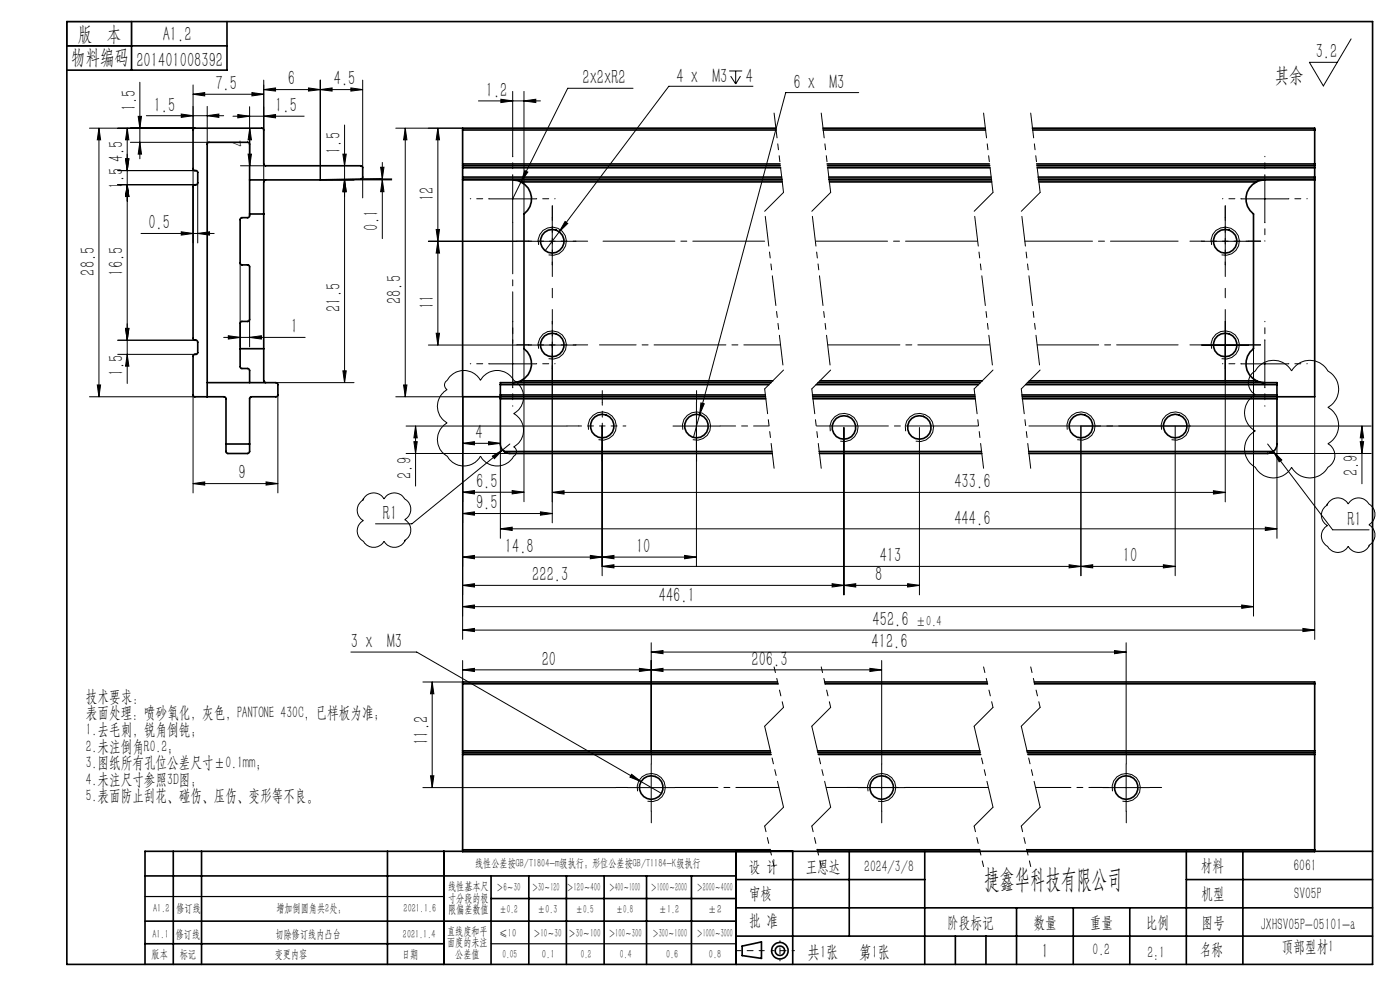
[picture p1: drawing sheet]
<svg xmlns="http://www.w3.org/2000/svg" width="297mm" height="210mm" viewBox="0 0 297 210" stroke-linecap="round" stroke-linejoin="round" font-family="sans-serif">
<g fill="none" stroke="#000" stroke-width=".21">
<path d="M29.7 17.5v16.2M41 20l2.4-.4v.7zM41 18v9.6M41 20h15M53.4 19.6l2.6 .4-2.6 .3zM56 19l2.5-.3v.6zM56 17v21.6M56 19h20.9M65.4 18.7l2.5 .3-2.5 .3zM67.9 19l2.5-.3v.6zM67.9 17v21.2h15.2M74.4 18.7l2.5 .3-2.5 .3z"/>
<path d="M76.9 17v18.6M108.8 19.4v13.8M111.2 19.4v26M134.3 18.7h-13.9l-9.9 19.9M154.7 15.1h2.7M155 16.1l1.1 1.7M156.1 15.1v2.7M157.1 16.1l-1 1.7M159.7 18.3h-17.8l-23.3 30.9M182.2 19.6h-15.5l-18.3 68.4M286.6 8.2l-5.9 10-2.9-5h5.9M19 27.2h22.3"/>
<path d="M21 27.2v57M21 27.2l.3 2.5h-.7zM25 36.2h16.3M25 39.2h16.3M26.6 33.7h.7l-.3 2.5zM27 27.2v54.1M27 27.2l.3 2.5h-.7zM27 39.2l.3 2.5h-.7zM27.7 30.2h16.6M29.3 24.7h.7l-.3 2.5zM29.7 30.2l.3 2.5h-.7zM31 24.5h16.4"/>
<path d="M38.5 24.2l2.5 .3-2.5 .4zM41 35.8v15.7M41.9 38.8v12.7M44 24.5l2.4-.3v.7zM44 22.6v8M49.4 24.7h15.1M50.4 24.3l2.6 .4-2.6 .3zM51 35.2h5.3M52.6 32.7h.7l-.3 2.5zM53 22.6v8M53 27.2v8M53 27.2l.3 2.5h-.7z"/>
<path d="M56 24.7l2.5-.4v.7zM72.7 32.7h.7l-.3 2.5zM73.1 38.2l.3 2.5h-.7zM73.1 26.5v54.7M76.9 37.6v4.4M76.9 38h6.2M80.8 35.5h.7l-.4 2.5zM80.9 37.9l-4.3 .1M81.1 38.2l.4 2.5h-.7zM81.1 34.5v16.1M84 27.2h14.1M86 27.2l.3 2.5h-.7z"/>
<path d="M86 27.2v57M92.9 27.2l.3 2.5h-.7zM92.9 27.2v46M101.5 21.4h13.2M106.3 21.1l2.5 .3-2.5 .4zM108.8 37.2v10M110.5 38.6l-1.7 3.6M111.2 21.4l2.5-.3v.7zM111.3 36.2l.7 .3-1.5 2.1zM268.3 37.2v10M29.9 49.5h15.5M38.5 49.2l2.5 .3-2.5 .4z"/>
<path d="M41.9 49.5l2.6-.3v.7zM50.9 55.8v17.8M90.9 51.2h18.7M92.5 48.7h.7l-.3 2.5zM92.9 51.2l.3 2.5h-.7zM103.8 42.2h9.9M112.1 51.2h10.1M114.3 52a2.99 2.99 0 0 1 2.6-3.8 2.99 2.99 0 0 1 3.2 3.2 2.99 2.99 0 0 1-3.7 2.7M117.2 46.2v10M118.6 49.2l-3 4M119.9 47l.5 .4-1.8 1.8zM254.9 51.2h10"/>
<path d="M257 52a2.99 2.99 0 0 1 2.7-3.8 2.99 2.99 0 0 1 3.2 3.2 2.99 2.99 0 0 1-3.7 2.7M259.9 46.2v10M263.3 42.2h10M25 75.2h16.3M25 72.2h16.3M26.6 69.7h.7l-.3 2.5zM27 75.2l.3 2.5h-.7zM47.4 71.6h17.3M48.4 71.2l2.5 .4-2.5 .3zM53 71.6l2.5-.4v.7zM53 67.8v5.8M72.7 78.7h.7l-.3 2.5z"/>
<path d="M90.9 73.2h18.7M92.5 70.7h.7l-.3 2.5zM95.6 79.8a4 4 0 0 1 6.3 .9 4 4 0 0 1 7.1 0 4 4 0 0 1 0 7 4 4 0 0 1 0 7.1 1.11 1.11 0 0 1 0 2 4 4 0 0 1-7.1 0 4 4 0 0 1-7 0 4 4 0 0 1 0-7.1 4 4 0 0 1 0-7.1h-.1a1.14 1.14 0 0 1 .1-1.9zM103.8 77.2h9.9M108.8 72.2v10M111.2 74v32.4M112.1 73.2h10.1M114.3 74a3 3 0 0 1 2.6-3.8 3 3 0 0 1 3.3 3.2 3 3 0 0 1-3.8 2.7M117.2 68.2v42.7M254.9 73.2h10M257 74a3 3 0 0 1 2.7-3.8 3 3 0 0 1 3.2 3.2 3 3 0 0 1-3.7 2.7M259.9 68.2v38.3"/>
<path d="M263.3 77.2h10M265.9 74v56.7M266.8 78a4.4 4.4 0 0 1 7.2 .7 4.4 4.4 0 0 1 7.7 0 4.4 4.4 0 0 1 0 7.7 4.4 4.4 0 0 1 0 7.7 2.85 2.85 0 0 1 0 5 4.4 4.4 0 0 1-7.7 0 4.4 4.4 0 0 1-7.7 0 4.4 4.4 0 0 1 0-7.7 4.4 4.4 0 0 1 0-7.7 2.86 2.86 0 0 1 0-5zM268.3 72.2v10M19 84.2h22.3M20.6 81.7h.7l-.3 2.5zM41 83.8v20.8M58.5 81.2h16.6M58.9 83.8v20.8M84 84.2h14.1v51.4M85.6 81.7h.7l-.3 2.5zM86.1 90.4h34.2"/>
<path d="M86.1 96.2h22.1M87.8 93.7h.7l-.3 2.5zM88.2 90.4l.3 2.5h-.7zM88.2 90.4v12.7M98.1 94l2.5-.3v.7zM98.1 94h8.1M103.6 93.7l2.6 .3-2.6 .4zM104.5 96.8l2.1-1.3-1.7 1.8zM106.2 94.2v20M106.6 95.5l-19.2 15.6h-7.7M108.2 94.2l-1.6 1.3M124.8 91.1a2.99 2.99 0 0 1 2.7-3.7 2.99 2.99 0 0 1 3.2 3.2 2.99 2.99 0 0 1-3.7 2.7"/>
<path d="M127.7 90.4v31.7M142.8 90.4h10M144.9 91.1a2.99 2.99 0 0 1 2.6-3.7 2.99 2.99 0 0 1 3.2 3.2 2.99 2.99 0 0 1-3.7 2.7M147.7 85.4v34.8M148.4 88l-1.3 4.8M148.7 85.5l.7 .1-1 2.4zM176.1 91.5a3 3 0 0 1 2.7-3.8 3 3 0 0 1 3.2 3.2 3 3 0 0 1-3.7 2.7M179 90.7v35.5M192.1 91.5a3 3 0 0 1 2.6-3.8 3 3 0 0 1 3.3 3.2 3 3 0 0 1-3.7 2.7M195.1 90.7v35.5M226.4 91.1a2.99 2.99 0 0 1 2.6-3.7 2.99 2.99 0 0 1 3.3 3.2 2.99 2.99 0 0 1-3.8 2.7M246.4 91.1a2.99 2.99 0 0 1 2.6-3.7 2.99 2.99 0 0 1 3.3 3.2 2.99 2.99 0 0 1-3.8 2.7"/>
<path d="M249.3 90.4v31.7M268.9 96.2h22M268.9 94.2l1.2 1.6M270.1 95.8l1.8 1.8-.5 .4zM270.1 95.8l12.6 16.6h7.7M270.9 94.2v20M278.9 84.2v51.4M288.6 93.7h.7l-.4 2.5zM288.9 90.4v12.2M288.9 90.4l.4 2.5h-.7zM290.9 90.4h-61.6v31.7M41 102.6l2.4-.4v.7z"/>
<path d="M41 102.6h17.9M56.4 102.2l2.5 .4-2.5 .3zM77.3 105.5a2.49 2.49 0 0 1 4.2 .4 2.62 2.62 0 0 1 4.5 .1 2.52 2.52 0 0 1-.1 4.2 2.55 2.55 0 0 1 0 4.4 2.47 2.47 0 0 1-2.2 1.5 2.47 2.47 0 0 1-2.2-1.3 2.51 2.51 0 0 1-4.4 0 2.51 2.51 0 0 1 0-4.4 2.48 2.48 0 0 1 0-4.4l-.1-.1zM98.1 108.9l2.5-.3v.7zM98.1 104.4l2.5-.3v.7zM98.1 118.2l2.5-.4v.7zM98.1 108.9h19.1M98.1 104.4h13.1M98.1 118.2h49.6M106.2 112.2l2.5-.4v.7zM106.2 112.2h164.7M108.7 104.1l2.5 .3-2.5 .4z"/>
<path d="M114.7 108.6l2.5 .3-2.5 .4zM117.2 104.4l2.5-.3v.7zM117.2 104.4h142.7M125.2 117.8l2.5 .4-2.5 .3zM127.7 118.2l2.5-.4v.7zM145.2 117.8l2.5 .4-2.5 .3zM226.8 119.8l2.5 .3-2.5 .4zM246.8 119.8l2.5 .3-2.5 .4zM257.4 104.1l2.5 .3-2.5 .4zM268.4 111.8l2.5 .4-2.5 .3zM281.9 106.5a2.49 2.49 0 0 1 4.1 .4 2.62 2.62 0 0 1 4.6 .1 2.52 2.52 0 0 1-.2 4.3 2.55 2.55 0 0 1 0 4.4 2.44 2.44 0 0 1-2.1 1.5 2.44 2.44 0 0 1-2.3-1.3 2.48 2.48 0 0 1-4.4 0 2.48 2.48 0 0 1 0-4.4 2.51 2.51 0 0 1 0-4.4zM74.4 138.3h14l51.9 30"/>
<path d="M98.1 124.2l2.5-.4v.7zM98.1 128.7l2.5-.4v.7zM98.1 124.2h97M98.1 128.7h167.8M98.1 133.7l2.5-.4v.7zM98.1 133.7h180.8M127.7 120.1l2.5-.3v.7zM127.7 120.1h121.6M138.1 138.3l2.6-.3v.7zM138.1 136.3v23.3M138.1 138.3h100.8M176.5 123.8l2.5 .4-2.5 .3z"/>
<path d="M179 124.2l2.5-.4v.7zM192.5 123.8l2.6 .4-2.6 .3zM229.3 120.1l2.5-.3v.7zM236.4 138l2.5 .3-2.5 .4zM238.9 136.3v23.3M263.4 128.3l2.5 .4-2.5 .3zM276.4 133.3l2.5 .4-2.5 .3zM89.7 144.7h8.4M91.7 144.7l.3 2.5h-.7zM91.7 144.7v22.4M98.1 142.1l2.5-.3v.6zM98.1 140.1v19.2"/>
<path d="M98.1 142.1h88.9M135.6 141.8l2.5 .3-2.5 .3zM138.1 142.1l2.6-.3v.6zM184.5 141.8l2.5 .3-2.5 .3zM187 140.1v19.5M89.7 167.1h41M91.3 164.6h.7l-.3 2.5zM133.1 167.1h10.1M134 164.2l2 1.6-2.4-1zM135.3 167.8a2.99 2.99 0 0 1 2.6-3.7 2.99 2.99 0 0 1 3.2 3.2 2.99 2.99 0 0 1-3.7 2.7M138.1 162.1v10M182 167.1h10.1"/>
<path d="M184.1 167.8a2.99 2.99 0 0 1 2.7-3.7 2.99 2.99 0 0 1 3.2 3.2 2.99 2.99 0 0 1-3.7 2.7M187 162.1v10M233.9 167.1h10M236 167.8a3 3 0 0 1 2.6-3.7 3 3 0 0 1 3.3 3.2 3 3 0 0 1-3.8 2.7M238.9 162.1v10"/>
</g>
<g fill="none" stroke="#000" stroke-width=".35">
<path d="M14.2 4.6h277v200h-277zM14.2 9.7h34M27.9 4.6v10.3M48.2 4.6v10.3h-34M53 38.2h14.9l8.7-.2 .3-.3v-2.2l-.3-.3h-20.4l-.2-.4v-7.2l-.3-.4h-14.5l-.2 .2v8.5l.3 .3 .5 .1 .1 .2v2.4l-.1 .2-.5 .1-.3 .2v32.5l.3 .3h.5l.1 .3v2.4l-.1 .2-.5 .1-.3 .2v8.5l.3 .3h6.3l.3 .1v9.9M53 38.2v-7.6l-.2-.3-8.5-.1-.3 .2v53.8M53 38.2v7.2M56.3 38.2l-.2 .1-.1 .3v6.8M98.1 35.2v.4M98.1 37.6v.4M98.1 34.8v.4M98.1 38v46.2h64.3"/>
<path d="M98.1 35.2h67.4M98.1 38.2h67.8M98.1 35.6h67.5M98.1 37.6h67.7M98.1 38h67.8M98.1 34.8h67.4M98.1 27.6h66.5M98.1 27.6v7.2M98.1 35.6v2M108.8 38.2l1 .1 .7 .3M110.5 38.6a4 4 0 0 1 .7 6.8v28.6a4 4 0 0 1-.7 6.8M110.5 38.6h55.4"/>
<path d="M164.6 27.2h-66.5v.4M174.6 27.2h34.4M174.6 27.6h34.5M175.5 34.8h34.4M175.5 35.2h34.5M175.6 35.6h34.4M175.8 37.6h34.5M175.9 38h34.4M175.9 38.2h34.4M175.9 38.6h34.5M219 27.2h59.9v.4M219.1 27.6h59.8"/>
<path d="M219.9 34.8h59M220 35.2h58.9M220 35.6h58.9M220.2 37.6h58.7M220.3 38.2h58.6M220.3 38h58.6M220.4 38.6h46.2M266.6 38.6a4 4 0 0 0-.7 6.8v28.6a4 4 0 0 0 .7 6.8M268.3 38.2l-1.7 .4M278.9 35.2v.4M278.9 37.6v.4M278.9 34.8v.4"/>
<path d="M278.9 38v46.2h-62M278.9 27.6v7.2M278.9 35.6v2M53 45.4l-.2 .7-1.5 .1-.4 .3v9.4l.4 .3h1.3l.4 .4v11.2l-.4 .4h-1.3l-.4 .3v5.5M53 45.4h3M56 45.4v28.6M50.9 74l.1 3.9 .3 .3h1.2l.4 .1 .1 2.9M50.9 74h5.1M56 74v6.8l.3 .4M44 81.2h14.5l.4 .1v2.5l-.1 .3-5.5 .1-.3 .3v9.7M47.9 94.2v1.6l.3 .4h4.3a1.17 1.17 0 0 0 .5-1.3v-.7M47.9 94.2h5.1"/>
<path d="M106.2 83.8v.8M106.2 84.6v9.6a1.97 1.97 0 0 0 .8 1.6M106.2 83.8h56.1M106.2 81.6h56.9M106.2 84.6h56.3M106.2 81.6v2.2M107 95.8l1.1 .4h55.7M107 95.8h56.8M110.5 80.8l-1.7 .4M110.5 80.8h53.4M163.5 81.2h-57.3v.4M172.4 83.8h34.4"/>
<path d="M172.4 84.2h34.4M172.4 84.6h34.5M173.1 81.6h34.5M173.5 81.2h34.5M173.8 95.8h34.4M173.8 96.2h34.5M174 80.8h34.4M216.8 83.8h54.1M216.9 84.6h54M217.6 81.6h53.3M218 81.2h52.9v.4M218.2 95.8h51.9"/>
<path d="M218.4 80.8h48.2M266.6 80.8l1.7 .4M270.1 95.8l-1.2 .4h-50.6M270.9 83.8v.8M270.9 84.6v9.6a2.08 2.08 0 0 1-.8 1.6M270.9 81.6v2.2M98.1 159.3v.4M98.1 159.7v.3M98.1 145.1v14.2M98.1 145.1h66.9M98.1 159.3h65.3M98.1 159.7h65.4"/>
<path d="M164.9 144.7h-66.8v.4M173.4 159.3h34.5M173.5 159.7h34.4M174.9 144.7h34.5M175 145.1h34.5M217.8 159.3h61.1M217.9 159.7h61M219.4 144.7h59.5v.4M219.5 145.1h59.4M278.9 159.3v.4M278.9 159.7v.3M278.9 145.1v14.2"/>
<path d="M98.1 160v20.3M98.1 160h65.5M173.6 160h34.4M218.1 160h60.8M278.9 160v20.3M30.8 195.4h125.4M30.8 185.8h125.4M36.8 180.6v24M42.8 180.6v24M82.2 180.6v24M94.2 180.6v24M98.1 180.3v.3h65.4"/>
<path d="M98.1 180.3h65.3M104.2 185.8v18.8M104.2 190.6h52M112.2 185.8v18.8M120.2 185.8v18.8M128.2 185.8v18.8M137.2 185.8v18.8M146.7 185.8v18.8M156.2 180.6v24M156.2 186.6h40M156.2 198.6h135M156.2 192.6h135"/>
<path d="M168.2 180.6v24M173.4 180.3h34.4M173.5 180.6h34.4M180.2 180.6v18M196.2 180.6v24M202.7 198.6v6M209.2 198.6v6M215.7 192.6v12M217.8 180.3h61.1M227.7 192.6v12M239.7 192.6v12M251.7 186.6h39.5"/>
<path d="M251.7 180.6v24M263.7 180.6v24M278.9 180.3v.3h-61M291.2 180.6h-260.4v24M30.8 200.2h63.4M157.4 200.7l4.1-.9v3.5l-4.1-.6z"/>
<circle cx="117.1" cy="51.2" r="2.5"/>
<circle cx="259.9" cy="51.2" r="2.5"/>
<circle cx="117.1" cy="73.2" r="2.5"/>
<circle cx="259.9" cy="73.2" r="2.5"/>
<circle cx="127.8" cy="90.4" r="2.49"/>
<circle cx="147.7" cy="90.4" r="2.5"/>
<circle cx="179" cy="90.7" r="2.51"/>
<circle cx="195" cy="90.7" r="2.5"/>
<circle cx="229.3" cy="90.4" r="2.5"/>
<circle cx="249.3" cy="90.4" r="2.5"/>
<circle cx="138.1" cy="167.1" r="2.51"/>
<circle cx="187" cy="167.1" r="2.5"/>
<circle cx="238.9" cy="167.1" r="2.5"/>
<circle cx="165.5" cy="201.7" r="1.74"/>
<circle cx="165.5" cy="201.7" r="1"/>
</g>
<path d="M164.2 24l2 16.8M174.2 24l2 16.8M208.7 24l2 16.8M218.7 24l2 16.8M162.2 82.5l2 16.8M172.2 82.5l2 16.8M206.7 82.5l2 16.8M216.7 82.5l2 16.8" fill="none" stroke="#000" stroke-width=".21" stroke-dasharray="6.3 1.3 1.3 1.3 1.3 1.3" stroke-dashoffset="1"/>
<g fill="none" stroke="#000" stroke-width=".21" stroke-dasharray="6.3 1.3 1.3 1.3 1.3 1.3">
<path d="M166.2 40.8l-4 4M176.2 40.8l-4 4M210.7 40.8l-4 4M220.7 40.8l-4 4M166.2 78.5l-4 4M176.2 78.5l-4 4M210.7 78.5l-4 4M220.7 78.5l-4 4M166.2 150.1l-4 4M176.2 150.1l-4 4M210.7 150.1l-4 4M220.7 150.1l-4 4"/>
<path d="M166.2 171.2l-4 4M176.2 171.2l-4 4M210.7 171.2l-4 4M220.7 171.2l-4 4"/>
</g>
<path d="M162.2 44.8l4 33.7M172.2 44.8l4 33.7M206.7 44.8l4 33.7M216.7 44.8l4 33.7" fill="none" stroke="#000" stroke-width=".21" stroke-dasharray="6.3 1.3 1.3 1.3 1.3 1.3" stroke-dashoffset="-1.1"/>
<path d="M164.2 141.5l2 8.6M174.2 141.5l2 8.6M208.7 141.5l2 8.6M218.7 141.5l2 8.6M162.2 175.2l2 8.6M172.2 175.2l2 8.6M206.7 175.2l2 8.6M216.7 175.2l2 8.6" fill="none" stroke="#000" stroke-width=".21" stroke-dasharray="6.3 1.3 1.3 1.3 1.3 1.3" stroke-dashoffset="5.1"/>
<path d="M162.2 154.1l4 17.1M172.2 154.1l4 17.1M206.7 154.1l4 17.1M216.7 154.1l4 17.1" fill="none" stroke="#000" stroke-width=".21" stroke-dasharray="6.3 1.3 1.3 1.3 1.3 1.3" stroke-dashoffset=".7"/>
<path d="M162.1 201.7h-6" fill="none" stroke="#000" stroke-width=".21" stroke-dasharray="15.2 1.3 1.3 1.3" stroke-dashoffset="14.1"/>
<path d="M168.5 201.7h-4.8" fill="none" stroke="#000" stroke-width=".21" stroke-dasharray="15.2 1.3 1.3 1.3" stroke-dashoffset="14.7"/>
<path d="M165.5 199.6v4.2" fill="none" stroke="#000" stroke-width=".21" stroke-dasharray="15.2 1.3 1.3 1.3" stroke-dashoffset="15"/>
<path d="M14.2 4.6h13.7v5.1h-13.7zM30.8 190.2h63.4M30.8 204.6h63.4M104.2 200.2h52" fill="none" stroke="#000" stroke-width=".25"/>
<g fill="none" stroke="#000" stroke-width=".21" stroke-dasharray="15.2 1.3 1.3 1.3">
<path d="M112.2 51.2h-2.5M117.2 46.2v-2.5M117.2 56.2v2.5M122.2 51.2h2.5M254.9 51.2h-2.5M259.9 46.2v-2.5M259.9 56.2v2.5M264.9 51.2h2.5M112.2 73.2h-2.5M117.2 68.2v-2.5M117.2 78.2v2.5M117.2 63.2v-2"/>
<path d="M122.2 73.2h2.5M254.9 73.2h-2.5M259.9 68.2v-2.5M259.9 78.2v2.5M259.9 63.2v-2M264.9 73.2h2.5M122.8 90.4h-2.5M127.8 85.4v-2.5M127.8 95.4v2.5M147.8 85.4v-2.5M147.8 95.4v2.5M133.2 167h-2.5"/>
<path d="M138.2 162v-2.5M138.2 172v2.5M182.1 167h-2.5M187.1 162v-2.5M187.1 172v2.5M192.1 167h2.5M233.9 167h-2.5M238.9 162v-2.5M238.9 172v2.5M243.9 167h2.5"/>
</g>
<g fill="none" stroke="#000" stroke-width=".21" stroke-dasharray="15.2 1.3 1.3 1.3" stroke-dashoffset="15.1">
<path d="M108.8 37.2v-4M268.3 37.2v-4M103.8 42.2h-4M113.8 42.2h4M263.3 42.2h-4M268.3 47.2v4M273.3 42.2h4M103.8 77.2h-4M108.8 72.2v-4M113.8 77.2h4M263.3 77.2h-4M268.3 72.2v-4"/>
<path d="M273.3 77.2h4M108.8 82.2v4M268.3 82.2v4"/>
</g>
<path d="M108.8 47.2v25.6" fill="none" stroke="#000" stroke-width=".21" stroke-dasharray="15.2 1.3 1.3 1.3" stroke-dashoffset="4.3"/>
<g fill="none" stroke="#000" stroke-width=".21" stroke-dasharray="15.2 1.3 1.3 1.3" stroke-dashoffset="14.6">
<path d="M117.2 51.2v-5M117.2 51.2h-5M117.2 51.2v5M117.2 51.2h5M259.9 51.2v-5M259.9 51.2h-5M259.9 51.2v5M259.9 51.2h5M117.2 73.2v-5M117.2 73.2h-5M117.2 73.2v5M117.2 73.2h5"/>
<path d="M127.8 90.4v-5M127.8 90.4h-5M127.8 90.4v5M127.8 90.4h5"/>
</g>
<path d="M127.2 73.2h38.4" fill="none" stroke="#000" stroke-width=".21" stroke-dasharray="15.2 1.3 1.3 1.3" stroke-dashoffset="7.5"/>
<path d="M127.2 51.2h35.8" fill="none" stroke="#000" stroke-width=".21" stroke-dasharray="15.2 1.3 1.3 1.3" stroke-dashoffset="-.8"/>
<path d="M173 51.2h34.4M175.6 73.2h34.4M173.2 90.4h34.4M175.2 167h34.5" fill="none" stroke="#000" stroke-width=".21" stroke-dasharray="15.2 1.3 1.3 1.3" stroke-dashoffset="-.1"/>
<path d="M220 73.2h29.9" fill="none" stroke="#000" stroke-width=".21" stroke-dasharray="15.2 1.3 1.3 1.3" stroke-dashoffset="2.2"/>
<path d="M217.4 51.2h32.5" fill="none" stroke="#000" stroke-width=".21" stroke-dasharray="15.2 1.3 1.3 1.3" stroke-dashoffset=".9"/>
<path d="M152.8 90.4h10.4" fill="none" stroke="#000" stroke-width=".21" stroke-dasharray="15.2 1.3 1.3 1.3" stroke-dashoffset="12"/>
<path d="M217.6 90.4h35.7" fill="none" stroke="#000" stroke-width=".21" stroke-dasharray="15.2 1.3 1.3 1.3" stroke-dashoffset="-.7"/>
<path d="M143.2 167h22" fill="none" stroke="#000" stroke-width=".21" stroke-dasharray="15.2 1.3 1.3 1.3" stroke-dashoffset="6.1"/>
<path d="M219.7 167h15.5" fill="none" stroke="#000" stroke-width=".21" stroke-dasharray="15.2 1.3 1.3 1.3" stroke-dashoffset="7.7"/>
<g fill="#000">
<path d="M53.4 19.6l2.6 .4-2.6 .3zM41 20l2.4-.4v.7zM41.9 49.5l2.6-.3v.7zM38.5 49.2l2.5 .3-2.5 .4zM114.7 108.6l2.5 .3-2.5 .4zM98.1 108.9l2.5-.3v.7zM103.6 93.7l2.6 .3-2.6 .4zM98.1 94l2.5-.3v.7zM108.7 104.1l2.5 .3-2.5 .4zM98.1 104.4l2.5-.3v.7zM145.2 117.8l2.5 .4-2.5 .3zM127.7 118.2l2.5-.4v.7zM246.8 119.8l2.5 .3-2.5 .4zM229.3 120.1l2.5-.3v.7zM176.5 123.8l2.5 .4-2.5 .3zM98.1 124.2l2.5-.4v.7zM192.5 123.8l2.6 .4-2.6 .3zM179 124.2l2.5-.4v.7zM111.2 21.4l2.5-.3v.7zM106.3 21.1l2.5 .3-2.5 .4zM125.2 117.8l2.5 .4-2.5 .3zM98.1 118.2l2.5-.4v.7zM263.4 128.3l2.5 .4-2.5 .3zM98.1 128.7l2.5-.4v.7z"/>
<path d="M67.9 19l2.5-.3v.6zM74.4 18.7l2.5 .3-2.5 .3zM56 19l2.5-.3v.6zM65.4 18.7l2.5 .3-2.5 .3zM111.3 36.2l-.8 2.4 1.5-2.1zM148.7 85.5l-.3 2.5 1-2.4zM119.9 47l-1.3 2.2 1.8-1.8zM127.7 120.1l2.5-.3v.7zM226.8 119.8l2.5 .3-2.5 .4zM104.5 96.8l.4 .5 1.7-1.8zM270.1 95.8l1.3 2.2 .5-.4zM134 164.2l-.4 .6 2.4 1z"/>
<path d="M26.6 33.7h.7l-.3 2.5zM27 39.2l.3 2.5h-.7zM27 39.2l.3 2.5h-.7zM26.6 69.7h.7l-.3 2.5zM73.1 38.2l.3 2.5h-.7zM72.7 78.7h.7l-.3 2.5zM86 27.2l.3 2.5h-.7zM85.6 81.7h.7l-.3 2.5zM88.2 90.4l.3 2.5h-.7zM87.8 93.7h.7l-.3 2.5zM288.9 90.4l.4 2.5h-.7zM288.6 93.7h.7l-.4 2.5z"/>
<path d="M44 24.5l2.4-.3v.7zM38.5 24.2l2.5 .3-2.5 .4zM56.4 102.2l2.5 .4-2.5 .3zM41 102.6l2.4-.4v.7z"/>
<path d="M50.4 24.3l2.6 .4-2.6 .3zM56 24.7l2.5-.4v.7z"/>
<path d="M52.6 32.7h.7l-.3 2.5zM53 27.2l.3 2.5h-.7zM73.1 38.2l.3 2.5h-.7zM72.7 32.7h.7l-.3 2.5z"/>
<path d="M80.8 35.5h.7l-.4 2.5zM81.1 38.2l.4 2.5h-.7z"/>
<path d="M48.4 71.2l2.5 .4-2.5 .3zM53 71.6l2.5-.4v.7z"/>
<path d="M20.6 81.7h.7l-.3 2.5zM21 27.2l.3 2.5h-.7zM29.7 30.2l.3 2.5h-.7zM29.3 24.7h.7l-.3 2.5zM26.6 33.7h.7l-.3 2.5zM27 27.2l.3 2.5h-.7zM27 75.2l.3 2.5h-.7zM26.6 69.7h.7l-.3 2.5zM92.5 70.7h.7l-.3 2.5zM92.9 51.2l.3 2.5h-.7zM92.5 48.7h.7l-.3 2.5zM92.9 27.2l.3 2.5h-.7z"/>
<path d="M106.2 112.2l2.5-.4v.7zM268.4 111.8l2.5 .4-2.5 .3z"/>
<path d="M117.2 104.4l2.5-.3v.7zM257.4 104.1l2.5 .3-2.5 .4z"/>
<path d="M98.1 133.7l2.5-.4v.7zM276.4 133.3l2.5 .4-2.5 .3z"/>
<path d="M135.6 141.8l2.5 .3-2.5 .3zM98.1 142.1l2.5-.3v.6z"/>
<path d="M138.1 142.1l2.6-.3v.6zM184.5 141.8l2.5 .3-2.5 .3zM138.1 138.3l2.6-.3v.7zM236.4 138l2.5 .3-2.5 .4z"/>
<path d="M91.3 164.6h.7l-.3 2.5zM91.7 144.7l.3 2.5h-.7z"/>
</g>
<text font-size="5.6" x="208.8" y="188.3">捷鑫华科技有限公司</text>
<g font-size="4.4">
<text x="16.5" y="8.6">版 本</text>
<text x="34.5" y="8.6">A1.2</text>
<text x="15.1" y="13.7">物料编码</text>
<text x="28.9" y="14.2">201401008392</text>
<text x="123.6" y="17.8">2x2xR2</text>
<text x="143.5" y="17.6">4 x M3</text>
<text x="158.2" y="17.6">4</text>
<text x="270.5" y="17.3">其余</text>
<text x="279.1" y="12.3">3.2</text>
<text x="28.8" y="23.6" transform="rotate(-90 28.8 23.6)">1.5</text>
<text x="32.6" y="23.7">1.5</text>
<text x="45.7" y="19.1">7.5</text>
<text x="58.4" y="23.7">1.5</text>
<text x="61" y="18.1">6</text>
<text x="70.8" y="18.1">4.5</text>
<text x="103.1" y="20.5">1.2</text>
<text x="168.3" y="18.8">6 x M3</text>
<text x="26.1" y="34.4" transform="rotate(-90 26.1 34.4)">4.5</text>
<text x="52.1" y="31.1" transform="rotate(-90 52.1 31.1)">4</text>
<text x="72.2" y="32.6" transform="rotate(-90 72.2 32.6)">1.5</text>
<text x="26.1" y="40.2" transform="rotate(-90 26.1 40.2)">1.5</text>
<text x="92" y="42.6" transform="rotate(-90 92 42.6)">12</text>
<text x="31.5" y="48.6">0.5</text>
<text x="80.3" y="49.1" transform="rotate(-90 80.3 49.1)">0.1</text>
<text x="20.1" y="58.5" transform="rotate(-90 20.1 58.5)">28.5</text>
<text x="26.1" y="58.5" transform="rotate(-90 26.1 58.5)">16.5</text>
<text x="85.1" y="64.5" transform="rotate(-90 85.1 64.5)">28.5</text>
<text x="92" y="65.5" transform="rotate(-90 92 65.5)">11</text>
<text x="61.7" y="70.7">1</text>
<text x="72.2" y="66.2" transform="rotate(-90 72.2 66.2)">21.5</text>
<text x="26.1" y="79.8" transform="rotate(-90 26.1 79.8)">1.5</text>
<text x="100.9" y="93.1">4</text>
<text x="50.6" y="101.7">9</text>
<text x="87.3" y="101.6" transform="rotate(-90 87.3 101.6)">2.9</text>
<text x="288.1" y="101.1" transform="rotate(-90 288.1 101.1)">2.9</text>
<text x="101" y="103.5">6.5</text>
<text x="202.5" y="103.6">433.6</text>
<text x="81.2" y="110.2">R1</text>
<text x="101" y="108">9.5</text>
<text x="202.5" y="111.3">444.6</text>
<text x="285.8" y="111.5">R1</text>
<text x="107.1" y="117.3">14.8</text>
<text x="134.9" y="117.3">10</text>
<text x="186.6" y="119.2">413</text>
<text x="238.2" y="119.2">10</text>
<text x="112.9" y="123.3">222.3</text>
<text x="185.6" y="123.3">8</text>
<text x="139.8" y="127.8">446.1</text>
<text x="74.5" y="137.5">3 x M3</text>
<text x="184.9" y="137.4">412.6</text>
<text x="185.1" y="132.8">452.6</text>
<text x="114.9" y="141.2">20</text>
<text x="159.4" y="141.2">206.3</text>
<text x="90.8" y="158" transform="rotate(-90 90.8 158)">11.2</text>
<text x="221" y="203.2">1</text>
</g>
<g font-size="3.8">
<text x="171.3" y="203.2">共1张</text>
<text x="182.3" y="203.2">第1张</text>
</g>
<g font-size="3.5">
<text x="18.2" y="148.8">技术要求：</text>
<text x="18.2" y="152.4">表面处理：喷砂氧化，灰色，PANTONE 430C，已样板为准；</text>
<text x="18.2" y="155.9">1.去毛刺，锐角倒钝；</text>
<text x="18.2" y="159.4">2.未注倒角R0.2；</text>
<text x="18.2" y="163">3.图纸所有孔位公差尺寸±0.1mm；</text>
<text x="18.2" y="166.5">4.未注尺寸参照3D图；</text>
<text x="18.2" y="170">5.表面防止刮花、碰伤、压伤、变形等不良。</text>
<text x="158.9" y="184.9">设 计</text>
<text x="170.9" y="184.9">王恩达</text>
<text x="183.4" y="184.9">2024/3/8</text>
<text x="254.7" y="184.7">材料</text>
<text x="274.4" y="184.7">6061</text>
<text x="158.9" y="190.8">审核</text>
<text x="254.9" y="190.7">机型</text>
<text x="274.6" y="190.8">SV05P</text>
<text x="158.9" y="196.5">批 准</text>
<text x="200.9" y="196.9">阶段标记</text>
<text x="219.3" y="196.9">数量</text>
<text x="231.2" y="196.9">重量</text>
<text x="243.1" y="196.9">比例</text>
<text x="254.9" y="196.9">图号</text>
<text x="267.4" y="197.3">JXHSV05P-05101-a</text>
<text x="231.8" y="202.5">0.2</text>
<text x="243.4" y="203.2">2:1</text>
<text x="254.5" y="202.5">名称</text>
<text x="271.9" y="201.8">顶部型材1</text>
</g>
<text font-size="3.1" x="194.3" y="132.8">±0.4</text>
<g font-size="2.5">
<text x="100.8" y="184">线性公差按GB/T1804-m级执行；形位公差按GB/T1184-K级执行</text>
<text x="95.1" y="188.8">线性基本尺</text>
<text x="95.1" y="191.3">寸分段的极</text>
<text x="105.3" y="189.1">＞6～30</text>
<text x="112.9" y="189.1">＞30～120</text>
<text x="120.2" y="188.9">＞120～400</text>
<text x="129.2" y="188.9">＞400～1000</text>
<text x="138.1" y="189.1">＞1000～2000</text>
<text x="147.8" y="189.1">＞2000～4000</text>
<text x="32.5" y="193.5">A1.2</text>
<text x="37.4" y="193.5">修订线</text>
<text x="58.6" y="193.5">增加倒圆角共2处；</text>
<text x="85.6" y="193.5">2021.1.6</text>
<text x="95.1" y="193.8">限偏差数值</text>
<text x="105.9" y="193.8">±0.2</text>
<text x="114.1" y="193.8">±0.3</text>
<text x="122.2" y="193.8">±0.5</text>
<text x="130.7" y="193.8">±0.8</text>
<text x="139.8" y="193.8">±1.2</text>
<text x="150.2" y="193.8">±2</text>
<text x="32.2" y="203.2">版本</text>
<text x="32.4" y="199">A1.1</text>
<text x="37.3" y="199">修订线</text>
<text x="38.1" y="203.2">标记</text>
<text x="58.3" y="203.2">变更内容</text>
<text x="58.5" y="199">切除修订线内凸台</text>
<text x="85.3" y="203.2">日期</text>
<text x="85.5" y="199">2021.1.4</text>
<text x="94.8" y="198.3">直线度和平</text>
<text x="94.8" y="200.7">面度的未注</text>
<text x="96.6" y="203.2">公差值</text>
<text x="105.9" y="198.7">≤10</text>
<text x="106.6" y="203.2">0.05</text>
<text x="113.2" y="198.7">＞10～30</text>
<text x="115" y="203.2">0.1</text>
<text x="120.6" y="198.7">＞30～100</text>
<text x="123.2" y="203.2">0.2</text>
<text x="129.1" y="198.7">＞100～300</text>
<text x="131.5" y="203.2">0.4</text>
<text x="138.4" y="198.7">＞300～1000</text>
<text x="141.3" y="203.2">0.6</text>
<text x="147.8" y="198.7">＞1000～3000</text>
<text x="150.4" y="203.2">0.8</text>
</g>
</svg>
